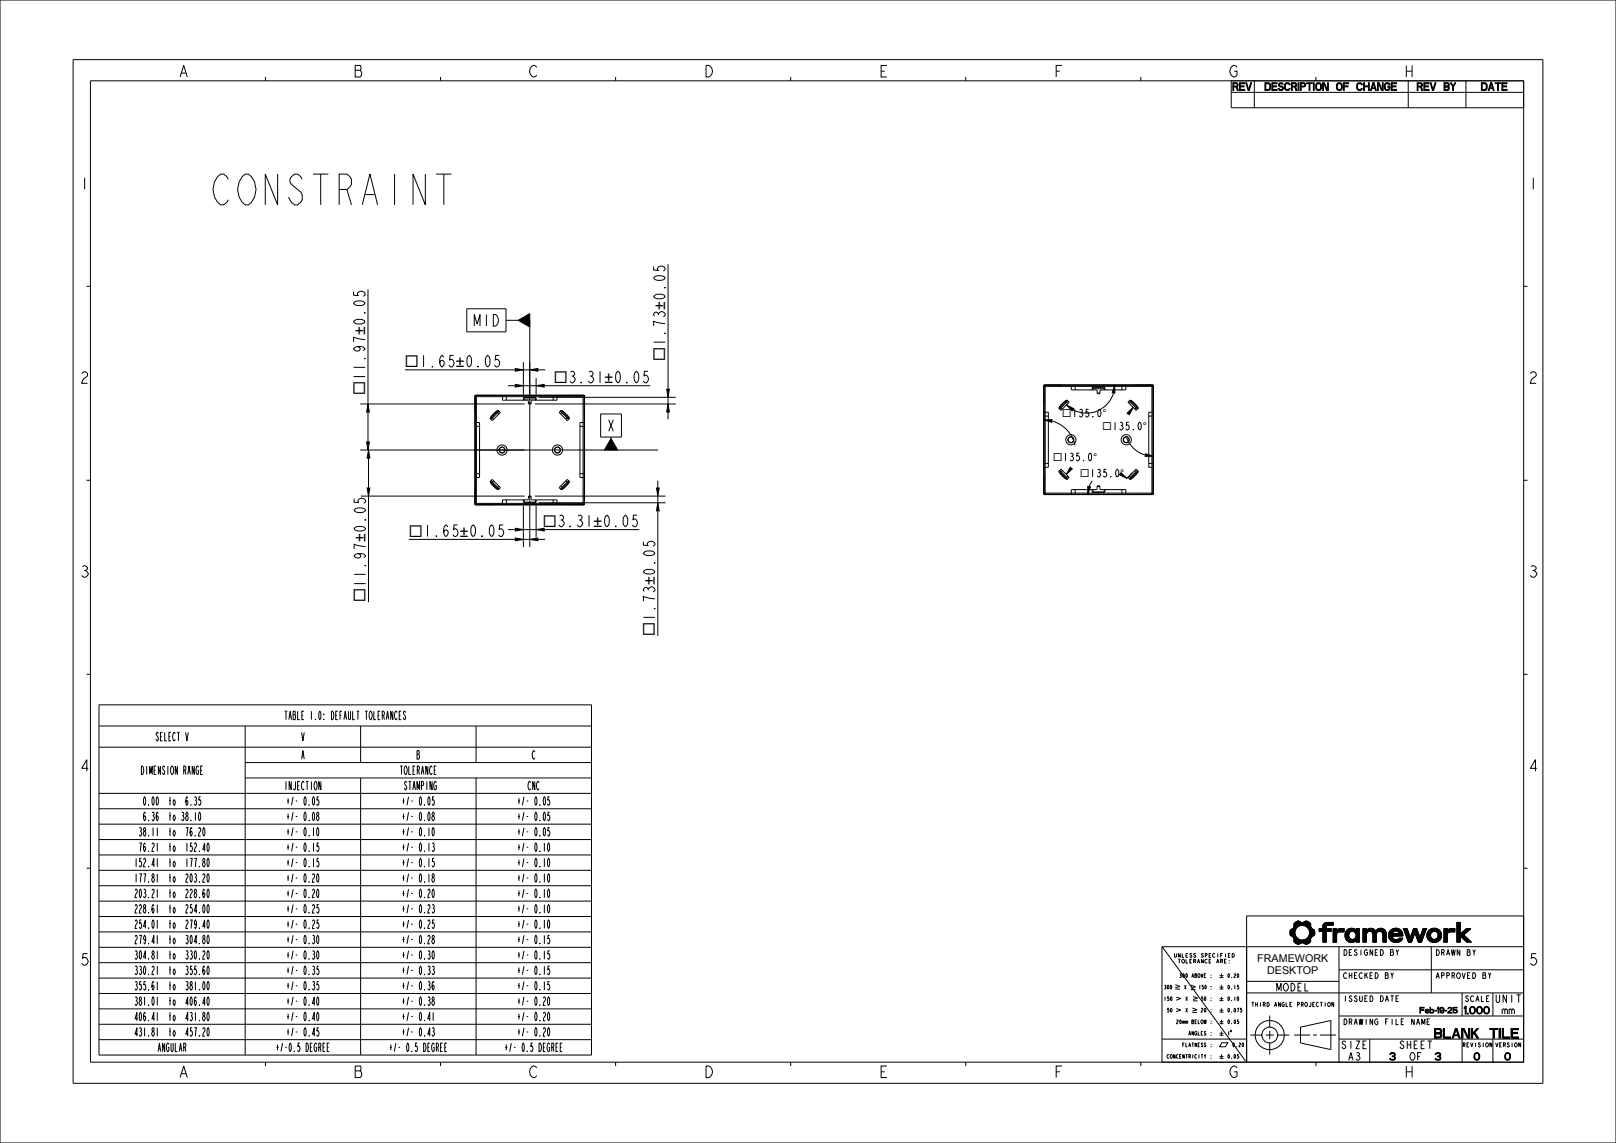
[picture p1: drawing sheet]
<svg xmlns="http://www.w3.org/2000/svg" width="420mm" height="297mm" viewBox="0 0 420 297" stroke-linecap="round" stroke-linejoin="round" font-family="sans-serif">
<g fill="#000">
<path d="M133.9 95.8l2.1 .3-2.1 .4zM137.7 96.1l2.1-.3v.7zM95.3 114.8h.7l-.4 2.1zM95.6 105l.4 2.1h-.7zM95.8 116.9l.3 2.1h-.7zM133.9 99.9l2.1 .3-2.1 .4zM139.3 100.2l2.1-.3v.7zM173.6 105l.4 2.1h-.7zM173.3 101.1h.7l-.4 2.1zM271.3 109.1l2.1-.1-.1 .7zM277.2 105.2l1.9 1-.5 .6zM289.7 100l.1 2.1-.7-.1z"/>
<path d="M293 107.3l1.5-1.4-1 1.9zM297.7 117.9l2.1 .7h-2.2zM95.4 126.8h.7l-.3 2.1zM133.9 137.3l2.1 .3-2.1 .4zM139.3 137.6l2.1-.3v.7zM171 130.6l.3 2.1h-.7zM170.6 126.8h.7l-.3 2.1zM278.1 121.4l.6 .4-1.6 1.5zM282.7 126.4l.7 .1-.7 2zM133.9 139.8l2.1 .4-2.1 .3zM137.7 140.2l2.1-.4v.7zM337.2 239.4h.4z"/>
<path d="M336.6 239.7l1-.3 .5 .2zM336.5 239.8l1.7-.1zM336.4 239.9l4-.1 .2 .3-4.3 .6zM338.8 239.6l.6-.3 .3 .1zM338.5 239.7l1.2-.3 .7 .4zM344.1 240l.7-.3h1.7v.7h-2.6zM335.4 243l1.2-.1 .1 .3-.8 .2zM335.4 241.6l1.4-.2-.3 .8 .1 .7-1.2 .1-.1-.7zM335.9 243.4l.8-.2 .8 .8-1.2 .6v-.8zM336.3 240.7l1.9-.3-.8 .3-.6 .7-1.3 .2 .6-.4zM337.3 245.4l.3-.1zM336.8 245.1l1.4-.1-.9 .4z"/>
<path d="M336.6 245h1.9zM338.2 240.4l2.4-.3v.6l-1 .1-.7-.3zM336.3 244.6l1.2-.6 3.1 .6-.2 .3-3.8 .1zM338.6 245l1.8-.1-1.1 .4zM339.3 245.3l.9-.2zM338.8 244.3l.7-.3 1.1-.1v.7zM339.6 240.8h1zM339.5 244l1.2-.2zM339.7 240.9h1zM339.6 243.9l1.1-.2zM339.8 241h.9zM339.7 243.8l1-.1z"/>
<path d="M339.9 241.1h.9zM339.9 243.6l.9-.1-1 .2zM340 241.2h.8zM340 243.5l.9-.1-1 .2zM340.1 241.3l.7-.1 .7 .4-1.2 .1zM340.2 243.2l1.4-.2-.7 .4-.9 .1zM340.3 241.7h1.3l-1.3 .1zM340.3 243l1.3-.1-1.4 .3zM340.3 241.8l1.3-.1v.1l-1.2 .1zM340.3 242.9l1.3-.1-1.3 .2zM340.4 241.9h1.3l-1.3 .2zM340.4 242.8l1.3-.1-.1 .1-1.3 .1z"/>
<path d="M340.4 242.1l1.3-.2v.2l-1.3 .1zM340.4 242.6l1.3-.1v.2l-1.3 .1zM340.4 242.2l1.3-.1v.2l-1.3 .2zM340.4 242.5l1.3-.2v.2l-1.3 .1zM342.9 241.3h.9l.9-.5v.5l-1.8 .7zM343.8 240.8l1-.1-1 .6zM343.8 240.7l1-.1zM343.8 240.6l1.1-.1zM343.8 240.5l1.2-.1zM343.9 240.4h1.4zM342.9 242l1.8-.7h1.3v.7h-1.3v2.8h-.9v-2.8zM347.4 242.6v2.2h-.9z"/>
<path d="M346.5 241.3h.9v.6l.6-.6h1.3v.9h-1.2l-.6 .2-1 2.4zM349.9 241.9l1.6 .1-1.7 .1zM349.6 243.2l.9-.2v.2l-.9 .2zM349.6 242.9l.9-.1v.2l-.9 .2zM349.6 243.4l.9-.2v.2l-.9 .1zM349.6 242.7l1-.1-.1 .2-.9 .1zM349.6 243.5l.9-.1 .1 .1-.9 .1zM349.6 242.6l1-.1-1 .2zM349.7 243.6l.9-.1 .1 .2zM349.7 242.5l1-.1-1.1 .2zM349.7 243.8h1zM349.7 242.3h1.1l-1.1 .2z"/>
<path d="M349.8 242.2l1.2-.1-1.3 .2zM349.8 243.9l.9-.1 .2 .1zM349.8 244h1.2zM349.8 242.1l1.6-.1zM350.7 241.3h1zM351.1 244.9h.4zM349.9 244.1h1.8l.7-.6v.8zM350.9 244.8h.9zM350.5 241.4l1.4-.1zM350.2 241.6l.3-.2 1.4-.1 .3 .2zM350.5 244.7h1.6l-1.2 .1zM350.4 244.6h1.8z"/>
<path d="M350.1 241.7l2.2-.1zM350.2 244.5l2.1-.1-.1 .2h-1.8zM350.1 241.7h2.3zM350.1 244.4l2.3-.1zM350 241.8h2.4zM349.9 244.2l2.5 .1-2.3 .1zM352.4 241.3h.9v3.5h-.9v-2l-.4-.7 .4-.3zM349.9 241.9l2.5-.1-.4 .3zM354.2 241.3h.9v3.5h-.9zM355.9 242h2.7l-.5 .2-.3 .4-.1 2.2h-.9v-2.2l-.4-.5zM355.3 241.6l.8-.4a1.38 1.38 0 0 1 1.4 .7l-1.7 .1-.6 .5-.1-.6zM357.8 241.6a1.46 1.46 0 0 1 2.4 .7l-.9 .1-.5-.4h-1.3z"/>
<path d="M359.3 242.4l.9-.1 .1 2.5h-.9zM361 243.5l.8-.2 .1 .2-.9 .1zM361 242.5l.9-.2v.2l-.9 .1zM361 243.6l.9-.1v.1l-.9 .2zM361 242.3l1-.1-1 .3zM361 243.8l.9-.2 .1 .2zM361.1 242.2l1-.1-1.1 .2zM361.1 243.9h1zM361.2 242.1l1.1-.1-1.2 .2zM361.2 244h1.1zM361.2 242l1.5-.1-1.5 .2zM361.2 244.1h1.3z"/>
<path d="M361.4 241.8a1.89 1.89 0 0 1 3.1 .5l-.9 .1-.7-.5-1.7 .1zM361.3 244.2h1.5zM362.4 244.9l1.1-.1zM361.3 244.2l1.7-.1 .7-.3h.9l-.3 .5-2.8 .1zM361 242.6h3.6v.5l-3.7 .1zM361.5 244.4l2.8-.1-.8 .5-1.1 .1zM363.6 242.4l.9-.1 .1 .3zM360.9 243.2l3.7-.1-2.8 .1v.1l-.8 .2zM364.8 241.3h.9l.8 2.4-.4 1.1zM367.4 241.3h.8l.9 2.3 1.6-2.3-1.3 3.5h-.8l-.9-2.4-.9 2.4h-.7zM369.9 241.3h.8l-1.6 2.3zM370.9 243.2l.9-.2v.2l-.9 .1z"/>
<path d="M370.9 242.9l.9-.1v.2l-.9 .2zM370.9 243.3l.9-.1v.2l-.9 .1zM370.9 242.8l.9-.1v.1l-.9 .1zM370.9 243.5l.9-.1 .1 .1-.9 .1zM370.9 242.6l1-.1-1 .3zM371 243.6l.9-.1v.2l-.9 .1zM371 242.5l1-.1-1.1 .2zM371 243.8h1zM371 242.3l1.1-.1-.1 .2-1 .1zM371.1 243.9l.9-.1 .2 .1zM371.1 242.2l1.2-.1-1.3 .2zM371.1 244h1.3z"/>
<path d="M371.1 242.1l1.6-.1-1.6 .2zM371.4 241.8a1.94 1.94 0 0 1 3.2 .7l-.9 .1-.4-.4-.4-.2-1.8 .1zM371.2 244.1h3.1a1.97 1.97 0 0 1-3.1 0zM373.7 242.6l.9-.1 .1 .7-.2 .7-.2 .2h-1.4l.7-.5zM376.2 242.6v2.2h-.9zM375.3 241.3h.9v.6l.6-.6h1.3v.9h-1.3l-.5 .2-1 2.4zM378.6 239.7h.9v3l1.6-1.4h1.2l-1.9 1.6 2 1.9h-1.2l-1.7-1.6v1.6h-.9zM382.9 268.3h.4l1 1.5h-.4zM383.9 267.3h.4l-1.6 1.6v-.4z"/>
</g>
<g fill="none" stroke="#000" stroke-width=".26">
<path d="M0 0h420v297h-420zM19 15.5h382v266h-382zM23.5 21h372.5v255h-372.5zM69 20v1M114.5 20v1M160 20v1M205.5 20v1M251 20v1M296.5 20v1M320 21v7h76M320 24h76M326 21v7"/>
<path d="M342 20v1M366 21v7M381 21v7M22.5 74.4h1M95.6 75.2v29.8M173.6 68.6v32.5M396 74.4h1M105.3 96.1h28.6M133.9 99.9l2.1 .3-2.1 .4zM133.9 95.8l2.1 .3-2.1 .4zM136 94.1v8.4M136 96.1h1.7"/>
<path d="M137.7 96.1l2.1-.3v.7zM137.7 94.1v8.4M139.3 98.2v4.3M139.8 96.1h1.9M93.6 116.9h42.7M93.6 105h42.7M95.3 114.8h.7l-.4 2.1zM95.6 105l.4 2.1h-.7zM95.6 107.1v7.7M95.8 116.9l.3 2.1h-.7zM95.8 119v7.8M132 100.2h1.9"/>
<path d="M136 100.2h3.3M139 105h36.6M139.3 100.2l2.1-.3v.7zM140 103.2h35.6M141.4 100.2h27.6M173.3 101.1h.7l-.4 2.1zM173.6 105l.4 2.1h-.7zM173.6 103.2v1.8M173.6 107.1v1.9M271.3 109.1l2.1-.1-.1 .7zM273.3 109.4a8.3 8.3 0 0 1 6.1 6.3M277.2 105.2l1.9 1-.5 .6z"/>
<path d="M289.4 102.1a7.3 7.3 0 0 1-10.5 4.4M289.7 100l.1 2.1-.7-.1zM292.8 113.7a7.4 7.4 0 0 0 4.9 4.6M293 107.3l1.5-1.4-1 1.9zM293.2 107.5v.2M297.7 117.9l2.1 .7h-2.2zM22.5 124.8h1M93.8 128.9h42.5M95.4 126.8h.7l-.3 2.1zM95.8 128.9v27.6M132 137.6h1.9M133.9 139.8l2.1 .4-2.1 .3z"/>
<path d="M133.9 137.3l2.1 .3-2.1 .4zM136 137.6h3.3M136 131.3v10.9M137.7 131.3v10.9M139 128.9h34M139.3 137.6l2.1-.3v.7zM139.3 131.3v8.3M140 130.6h33M141.4 137.6h24.7M170.6 126.8h.7l-.3 2.1zM171 130.6l.3 2.1h-.7zM171 124.9v1.9"/>
<path d="M171 128.9v1.7M171 132.7v32.5M278.1 121.4l.6 .4-1.6 1.5zM282.7 126.4l.7 .1-.7 2zM283.9 124.9l-.8 1.6M294.3 122.9l-1.5 1.5M396 124.8h1M106.3 140.2h27.6M136 140.2h1.7M137.7 140.2l2.1-.4v.7zM139.8 140.2h1.9M22.5 175.2h1"/>
<path d="M396 175.2h1M25.7 183.1h128v91h-128zM25.7 194.1h128M25.7 188.6h128M63.7 198.1h90M63.7 188.6v85.5M93.7 188.6v9.5M123.7 188.6v9.5M25.7 218.1h128M25.7 214.1h128M25.7 210.1h128M25.7 206.1h128"/>
<path d="M63.7 202.1h90M93.7 202.1v72M123.7 202.1v72M22.5 225.6h1M25.7 238.1h128M25.7 234.1h128M25.7 230.1h128M25.7 226.1h128M25.7 222.1h128M336.4 239.9l1.2-.5a1.25 1.25 0 0 0 1.7 0l.8 .2 .5 .5a1.25 1.25 0 0 0 .9 1.5l.2 .7-.2 .8a1.25 1.25 0 0 0-.9 1.5l-.5 .5-.8 .2a1.25 1.25 0 0 0-1.7 0l-.3 .1a1.35 1.35 0 0 1-1-1.6l-1-.9v-.9l.1-.4a1.25 1.25 0 0 0 .9-1.5zM336.4 239.9l4-.1 .2 .3-4.3 .6zM336.5 239.8l1.7-.1z"/>
<path d="M336.6 239.7l1-.3 .5 .2zM337.2 239.4h.4zM338.5 239.7l1.2-.3 .7 .4zM338.8 239.6l.6-.3 .3 .1zM344.1 240l.6-.3h1.8v.7h-1.4l-.3 .3-.1 .6h1.3v.7h-1.3v2.8h-.9v-2.8h-.9v-.7h.9l.1-.8zM344.1 240l.7-.3h1.7v.7h-2.6zM378.6 239.7h.9v3l1.6-1.4h1.2l-1.9 1.6 2 1.9h-1.2l-1.7-1.6v1.6h-.9zM396 225.6h1M396 238h-72v38M25.7 242.1h128M25.7 258.1h128M25.7 254.1h128"/>
<path d="M25.7 250.1h128M25.7 246.1h128M302 245.9l21.7 29.8M305.5 257h1.2M305.5 255.9l1.2 .4-1.2 .3M305.7 259.1l1.2 .3-1.2 .5M309.5 257.1h1.2M309.5 256l1.2 .4-1.2 .3M310 258.9l1.3 .5-1.3 .3M317 257h1M317 253.5h1M317 254h1"/>
<path d="M317 256.5h1M317 259.5h1M317.5 253v1M317.5 256v1M317.5 259v1M324 255h24M324 258h72M335.4 243l1.2-.1 .1 .3-.8 .2zM335.4 241.6l1.4-.2-.3 .8 .1 .7-1.2 .1-.1-.7zM335.9 243.4l.8-.2 .8 .8-1.2 .6v-.8zM336.3 240.7l1.9-.3-.8 .3-.6 .7-1.3 .2 .6-.4zM336.3 244.6l1.2-.6 3.1 .6-.2 .3-3.8 .1z"/>
<path d="M336.6 245h1.9zM336.8 245.1l1.4-.1-.9 .4zM337.3 245.4l.3-.1zM338.2 240.4l2.4-.3v.6l-1 .1-.7-.3zM338.6 245l1.8-.1-1.1 .4zM338.8 244.3l.7-.3 1.1-.1v.7zM339.3 245.3l.9-.2zM339.5 244l1.2-.2zM339.6 240.8h1zM339.6 243.9l1.1-.2zM339.7 240.9h1zM339.7 243.8l1-.1z"/>
<path d="M339.8 241h.9zM339.9 241.1h.9zM339.9 243.6l.9-.1-1 .2zM340 241.2h.8zM340 243.5l.9-.1-1 .2zM340.1 241.3l.7-.1 .7 .4-1.2 .1zM340.2 243.2l1.4-.2-.7 .4-.9 .1zM340.3 241.7h1.3l-1.3 .1zM340.3 243l1.3-.1-1.4 .3zM340.3 241.8l1.3-.1v.1l-1.2 .1zM340.3 242.9l1.3-.1-1.3 .2zM340.4 241.9h1.3l-1.3 .2z"/>
<path d="M340.4 242.8l1.3-.1-.1 .1-1.3 .1zM340.4 242.1l1.3-.2v.2l-1.3 .1zM340.4 242.6l1.3-.1v.2l-1.3 .1zM340.4 242.2l1.3-.1v.2l-1.3 .2zM340.4 242.5l1.3-.2v.2l-1.3 .1zM342.9 241.3h.9l.9-.5v.5l-1.8 .7zM342.9 242l1.8-.7h1.3v.7h-1.3v2.8h-.9v-2.8zM343.8 240.8l1-.1-1 .6zM343.8 240.7l1-.1zM343.8 240.6l1.1-.1zM343.8 240.5l1.2-.1zM343.9 240.4h1.4z"/>
<path d="M346.5 241.3h.9v.6l.6-.6h1.3v.9h-1.2l-.6 .2-1 2.4zM346.5 241.3h.9v.6l.6-.6h1.3v.9h-1.3l-.5 .3-.1 2.3h-.9zM347.4 242.6v2.2h-.9zM348 252h48M348 246v30M349.6 242.9l.9-.1v.2l-.9 .2zM349.6 243.2l.9-.2v.2l-.9 .2zM349.6 243.4l.9-.2v.2l-.9 .1zM349.6 242.7l1-.1-.1 .2-.9 .1zM349.6 243.5l.9-.1 .1 .1-.9 .1zM349.6 242.6l1-.1-1 .2zM349.7 243.6l.9-.1 .1 .2z"/>
<path d="M349.7 242.5l1-.1-1.1 .2zM349.7 243.8h1zM349.7 242.3h1.1l-1.1 .2zM349.8 243.9l.9-.1 .2 .1zM349.8 242.2l1.2-.1-1.3 .2zM349.8 244h1.2zM349.8 242.1l1.6-.1zM349.9 244.1h1.8l.7-.6v.8zM349.9 244.2l2.5 .1-2.3 .1zM349.9 241.9l2.5-.1-.4 .3zM349.9 241.9l1.6 .1-1.7 .1zM350 241.8h2.4z"/>
<path d="M350.1 244.4l2.3-.1zM350.1 241.7l2.2-.1zM350.1 241.7h2.3zM350.1 241.7l.6-.4 .6-.1 .7 .2 .4 .4v-.5h.9v3.5h-.9v-.5l-.4 .4-.6 .2-.7-.1-.6-.4-.4-.6-.1-.8 .1-.7zM350.2 244.5l2.1-.1-.1 .2h-1.8zM350.2 241.6l.3-.2 1.4-.1 .3 .2zM350.4 244.6h1.8zM350.5 244.7h1.6l-1.2 .1zM350.5 241.4l1.4-.1zM350.7 241.3h1zM350.9 244.8h.9zM351.1 244.9h.4z"/>
<path d="M352.4 241.3h.9v3.5h-.9v-2l-.4-.7 .4-.3zM354.2 241.3h.9v3.5h-.9zM354.2 241.3h.9v.6l.7-.6 .8-.1 .6 .3 .3 .5 .9-.7 1.2 .1 .7 1v2.4h-.9v-2.2l-.3-.4-.5-.2-.5 .2-.3 .4-.1 2.2h-.9v-2.2l-.3-.4-.5-.2-.5 .2-.3 .4-.1 2.2h-.9zM355.3 241.6l.8-.4a1.38 1.38 0 0 1 1.4 .7l-1.7 .1-.6 .5-.1-.6zM355.9 242h2.7l-.5 .2-.3 .4-.1 2.2h-.9v-2.2l-.4-.5zM357.8 241.6a1.46 1.46 0 0 1 2.4 .7l-.9 .1-.5-.4h-1.3zM359.3 242.4l.9-.1 .1 2.5h-.9zM360.9 243.2l3.7-.1-2.8 .1v.1l-.8 .2zM361 242.6h3.6v.5l-3.7 .1zM361 243.5l.8-.2 .1 .2-.9 .1zM361 242.5l.9-.2v.2l-.9 .1zM361 243.6l.9-.1v.1l-.9 .2z"/>
<path d="M361 242.3l1-.1-1 .3zM361 243.8l.9-.2 .1 .2zM361.1 242.2l1-.1-1.1 .2zM361.1 243.9h1zM361.2 242.1l1.1-.1-1.2 .2zM361.2 244h1.1zM361.2 242l1.5-.1-1.5 .2zM361.2 244.1h1.3zM361.3 244.2l1.7-.1 .7-.3h.9l-.3 .5-2.8 .1zM361.3 244.2h1.5zM361.4 241.8a1.89 1.89 0 0 1 3.1 .5l-.9 .1-.7-.5-1.7 .1zM361.4 241.7l.6-.4 .7-.1 .7 .1 .6 .4 .5 .6 .1 .9h-2.8l.3 .6 .5 .3h.6l.5-.3h.9l-.3 .5-.6 .4-.8 .2-.8-.1-.6-.4-.4-.6-.2-.7 .1-.8z"/>
<path d="M361.5 244.4l2.8-.1-.8 .5-1.1 .1zM362.1 242.1l.9-.2 .7 .7h-1.9zM362.4 244.9l1.1-.1zM363.6 242.4l.9-.1 .1 .3zM364.8 241.3h.9l.8 2.4-.4 1.1zM364.8 241.3h.9l.8 2.4 .9-2.4h.8l.9 2.3 .8-2.3h.8l-1.3 3.5h-.8l-.9-2.4-.9 2.4h-.7zM367.4 241.3h.8l.9 2.3 1.6-2.3-1.3 3.5h-.8l-.9-2.4-.9 2.4h-.7zM369.9 241.3h.8l-1.6 2.3zM370.9 242.9l.9-.1v.2l-.9 .2zM370.9 243.2l.9-.2v.2l-.9 .1zM370.9 242.8l.9-.1v.1l-.9 .1zM370.9 243.3l.9-.1v.2l-.9 .1z"/>
<path d="M370.9 242.6l1-.1-1 .3zM370.9 243.5l.9-.1 .1 .1-.9 .1zM371 242.5l1-.1-1.1 .2zM371 243.6l.9-.1v.2l-.9 .1zM371 242.3l1.1-.1-.1 .2-1 .1zM371 243.8h1zM371.1 242.2l1.2-.1-1.3 .2zM371.1 243.9l.9-.1 .2 .1zM371.1 242.1l1.6-.1-1.6 .2zM371.1 244h1.3zM371.2 244.1h3.1a1.97 1.97 0 0 1-3.1 0zM371.4 241.8a1.94 1.94 0 0 1 3.2 .7l-.9 .1-.4-.4-.4-.2-1.8 .1z"/>
<path d="M372 246v12M373.7 242.6l.9-.1 .1 .7-.2 .7-.2 .2h-1.4l.7-.5zM375.3 241.3h.9v.6l.6-.6h1.3v.9h-1.3l-.5 .2-1 2.4zM375.3 241.3h.9v.6l.6-.6h1.3v.9h-1.3l-.5 .3-.1 2.3h-.9zM376.2 242.6v2.2h-.9zM380 258v6M388 258v6M396 246h-94v30M25.7 270.1h128M25.7 266.1h128M25.7 262.1h128M69 276v1"/>
<path d="M114.5 276v1M160 276v1M205.5 276v1M251 276v1M296.5 276v1M302 270h22M305.7 262.1l1.2 .3-1.2 .5M309.9 263.1h1.2M309.9 261.9l1.2 .5M310 260.1h1.2M311.1 262.4l-1.2 .3M317 260h1"/>
<path d="M317 262.5h1M317 263h1M317 265.5h1M317 266h1M317 268.5h1M317 269h1M317 274.5h1M317 275h1M317.5 262v1M317.5 265v1M317.5 268v1M317.5 274v1"/>
<path d="M317.5 271h1.6l-.6 1h-1.5zM319.8 267.8h.3l-.1 .3-.3-.1zM324.9 269h3.2M328.9 269h2.2M330 263.9v3.2M330 267.9v2.1M330 270.8v3.2M331.9 269h3.2M336.3 269h4.2M338 266.9l7.9-1.7v7.5l-7.9-1.7zM341.3 269h1M342 276v1"/>
<path d="M343.1 269h4.1M348 264h48M348 270h48M356 270v6M380 270v6M382.9 268.3h.4l1 1.5h-.4zM383.9 267.3h.4l-1.6 1.6v-.4zM388 270v6"/>
<circle cx="338.5" cy="242.3" r="1.93"/>
<circle cx="351.5" cy="243.1" r="1.03"/>
<circle cx="372.8" cy="243.1" r="1.88"/>
<circle cx="372.8" cy="243.1" r="1.04"/>
<circle cx="330" cy="269" r="3.8"/>
<circle cx="330" cy="269" r="2.06"/>
</g>
<!-- layer: 01___PRT_ALL_DTM_PLN -->
<path d="M134.7 83.2l3-1.7v3.5zM158.8 113.9l1.7 3h-3.4z" fill="#000"/>
<path d="M121.3 80.2h10.2v6h-10.2zM131.5 83.2h3.2M134.7 83.2l3-1.7v3.5zM137.7 83.2v48.2M123.2 116.9h47.8M156.1 107.6h5.4v6h-5.4zM158.8 113.9l1.7 3h-3.4zM158.8 113.6v.3" fill="none" stroke="#000" stroke-width=".26"/>
<!-- layer: FEATURE -->
<g fill="none" stroke="#000" stroke-width=".26">
<path d="M123.5 102.7h28.4v28.4h-28.4zM123.5 107.4h.1M123.5 103h.1M123.5 109.8v1M123.5 103l.3 .3M123.5 110.8v12.2M123.7 102.7l-.2 .2M123.7 102.7h28M123.7 102.7l-.2 .2v6.9M123.7 102.8l-.2 .2M123.7 102.8h.1M123.7 102.8l.3 .3"/>
<path d="M123.7 102.8h6.9M123.8 103.3v6.5M123.8 109.8h.8v14.3h-.8M123.8 109.8v1M123.8 109.8h-.3M123.8 110.8v12.3M123.8 110.8h.8M123.8 110.8h-.3M124 103.1l-.2 .2M124 103.1h6.6M127.4 108.6l.1 .3M127.5 108.6h-.1"/>
<path d="M127.5 108.9h.1M127.6 108.5l-.1 .4M127.6 108.5l-.1 .1M127.8 108.5h-.2M127.8 108.5l.5 .4M128.1 107.7l-.6 .9M128.1 107.7v.1M128.1 107.8l-.5 .7M128.2 102.7v.1M128.5 107.4l-.4 .3M128.5 107.4h.1M128.5 107.4l-.4 .4"/>
<path d="M129.2 107l-1.4 1.5M129.2 107l.5 .5M129.3 106.8l-.8 .6M129.3 106.8l-.1 .2M129.3 106.7l-.8 .7M129.3 106.7v.1M129.3 106.7l.3 .1M129.4 106.8h-.1M129.4 106.7h-.1M129.4 106.7l.2 .1M129.4 106.8h.1M129.4 106.8h.2"/>
<path d="M129.6 106.8l.4 .4-2.1 2.1-.4-.4M129.6 106.8l-2.1 2.1M129.6 106.8h.1M130.6 103.1v.9h6.4l.3 .1v.9h.7l.1-.9 .2-.1h6.5v-.9M130.6 103.1h1M130.6 102.8v.3M130.6 102.8h1M131.6 103.1v.9M131.6 103.1h12.2M131.6 102.8v.3M131.6 102.8h12.1M136 103.5v.5"/>
<path d="M136 103.5l.2 .2M136.2 103.7v.3M136.2 103.7h3M136.3 103.2l-.3 .3M136.3 103.2l.1 .1M136.3 103.2h2.7M136.4 103.3l-.2 .4M136.4 103.3h2.6M137.3 104.8h.7M139 103.3l.2 .4M139 103.2l.3 .3M139 103.2v.1"/>
<path d="M139.2 103.7v.3M139.3 103.5l-.1 .2M139.3 103.5v.5M143.7 102.8l.1 .3M143.8 103.1v.9M144.7 102.8l.1 .3M144.7 102.8h-1M144.7 102.8h6.9M144.8 103.1h-1M144.8 103.1h6.5M145.7 106.8h.1M145.7 106.8l2.1 2.1"/>
<path d="M145.7 106.8l-.4 .4 2.1 2.1 .5-.4M146 106.8h-.3M146 106.7h.1M146 106.7l-.3 .1M146 106.8h.1M146 106.7l.9 .7M146 106.7l.1 .1M146.1 106.8l.1 .2M146.1 106.8l.8 .6M146.2 107l-.5 .5M146.2 107l1.4 1.5M146.9 107.4l.3 .4"/>
<path d="M146.9 107.4h.1M146.9 107.4l.4 .3M147.2 102.7v.1M147.2 107.8l.6 .7M147.3 107.7l.6 .9M147.3 107.7l-.1 .1M147.6 108.5h.2M147.6 108.5l-.5 .4M147.8 108.5v.4M147.8 108.5l.1 .1M147.8 108.9h.1M147.9 108.6l-.1 .3"/>
<path d="M150.7 110.8h.8M151.3 103.1l.3 .2M151.5 110.8h.4M151.5 110.8v12.3M151.6 109.8l-.1 1M151.6 109.8h-.9v14.3h.9M151.6 109.8h.3M151.6 103.3v6.5M151.6 102.8h.1M151.6 102.8l-.3 .3M151.7 102.8l.2 .2M151.7 102.8h.1"/>
<path d="M151.7 102.7l.1 .1M151.7 102.7l.2 .2M151.8 102.8l.1 7M151.8 102.8l.1 .2M151.9 110.8v12.2M151.9 103h.1M151.9 103l-.3 .3M151.9 109.8v1M151.9 107.4h.1M271.3 100.3v28M271.3 100.1h28.4v28.4h-28.4zM271.3 104.8h.1"/>
<path d="M271.3 100.3h.1M271.3 100.3l.3 .3M271.4 100.1l-.1 .2M271.5 100.1h-.1M271.5 100.1h28M271.5 100.1l-.2 .2M271.5 100.1h.1M271.6 100.1l.3 .3M271.6 100.6v6.5M271.6 107.1h.9v14.3h-.9M271.6 107.1l-.3 .1v1l.4-.1M271.6 107.1l.1 1"/>
<path d="M271.7 108.1v12.3M271.7 108.1h.8M271.9 100.4l-.3 .2M271.9 100.4h6.5M275.3 105.9l.1 .3M275.3 105.9h.1M275.3 106l.1 .2M275.3 105.9v.1M275.9 105l-.6 .9M275.9 105l.1 .1M276 105.1l-.7 .8M276 100.1h.1"/>
<path d="M276.3 104.7l-.4 .3M276.3 104.7h.1M276.3 104.7l-.3 .4M277 104.4l-1.4 1.4M277 104.4l.5 .5M277.1 104.2l-.8 .5M277.1 104.2l-.1 .2M277.2 104l-.9 .7M277.2 104l-.1 .2M277.2 104l.3 .1M277.2 104.1l-.1 .1M277.2 104h.1"/>
<path d="M277.2 104.1h.1M277.2 104.1h.3M277.5 104.1l.4 .4-2.1 2.1-.5-.4M277.5 104.1h.1M277.5 104.1l-1.7 1.9M278.4 100.4v.9h6.5l.2 .2 .1 .8h.7v-.8l.3-.2h6.4v-.9M278.4 100.4h1M279.4 100.4v.9M279.4 100.4h12.2M279.5 100.1h-1l-.1 .3M279.5 100.1l-.1 .3M279.5 100.1h12"/>
<path d="M283.9 100.9v.4M283.9 100.9l.1 .1M284 101v.3M284 101h3M284.2 100.6l-.3 .3M284.2 100.6h.1M284.2 100.6h2.7M284.2 100.6l-.2 .4M284.2 100.6h2.6M285.2 102.1h.7M286.8 100.6l.2 .4M286.9 100.6l.3 .3"/>
<path d="M286.9 100.6h-.1M287 101v.3M287.2 100.9l-.2 .1M287.2 100.9v.4M291.5 100.1l.1 .3M291.5 100.1h1l.1 .3M291.6 100.4v.9M292.6 100.4h-1M292.6 100.4h6.6M293.6 104.1h.1M293.6 104.1l2.1 2.1M293.6 104.1l-.4 .4 2.1 2.1 .4-.4"/>
<path d="M293.8 104.1h-.2M293.8 104h.1M293.8 104l-.2 .1M293.8 104.1h.1M293.8 104.1l.1 .1M293.8 104l.1 .1M293.9 104l.8 .7M293.9 104.1v.1M293.9 104.2l.1 .2M293.9 104.2l.8 .5M294 104.4l-.5 .5M294 104.4l1.4 1.4"/>
<path d="M294.7 104.7l.3 .4M294.7 104.7h.1M294.7 104.7l.4 .3M295 100.1h.1M295 105.1l.6 .7M295.1 105l.7 .9M295.1 105l-.1 .1M295.4 105.8h.2M295.4 105.8l-.5 .5M295.6 105.8l.1 .1M295.7 106.2h.1M295.7 105.9v.3"/>
<path d="M295.7 105.9h.1M295.8 105.9l-.1 .3M298.6 108.1h.8M299.2 100.4l.2 .2M299.4 108.1l.3 .1M299.4 108.1v12.3M299.4 107.1v1M299.4 107.1h-.8v14.3h.8M299.4 107.1l.3 .1M299.4 100.6v6.5M299.5 100.1h.1M299.5 100.1l-.3 .3"/>
<path d="M299.5 100.1l.2 .2M299.5 100.1h.2M299.6 100.1l.1 .2M299.7 100.1v.2M299.7 108.2v12.2M299.7 100.3h.1M299.7 100.3l-.3 .3M299.7 100.3v6.9M299.7 107.2v1M299.7 104.8h.1M299.7 100.3v28M123.5 130.9l.2 .2"/>
<path d="M123.5 126.4h.1M123.5 130.9h.1M123.5 124v6.9M123.5 124l.3 .1M123.5 123v1M123.5 123l.3 .1M123.7 131.1h28M123.7 131.1h.1M123.8 130.6l.2 .2M123.8 124.1v6.5M123.8 130.6l-.3 .3M123.8 123.1h.8"/>
<path d="M123.8 123.1v1M124 130.8h6.6M124 130.8l-.3 .3M127.4 125.3h.1M127.4 125.3l.7 .9M127.4 125.3l.2 .1M127.5 125l.4-.4 2.1 2.1-.4 .4M127.5 125l.1 .4M127.5 125l-.1 .3M127.5 125l2.1 2.1M127.6 125.4l.5 .7M127.6 125.4h.2"/>
<path d="M127.8 125.4l1.4 1.4M128.1 126.2l.4 .3M128.1 126.1l.4 .4M128.1 126.1v.1M128.2 131.1h.1M128.3 124.9l-.5 .5M128.5 126.5l.8 .7M128.5 126.5l.8 .5M128.5 126.5h.1M129.2 126.8l.1 .2M129.3 127l.1 .1M129.3 127v.2"/>
<path d="M129.3 127.2h.1M129.4 127.1h.1M129.6 127.1h-.2M129.6 127.1l-.3 .1M129.6 127.1h.1M129.6 127.1l-.2 .1M129.7 126.3l-.5 .5M130.6 130.8v-.9h6.4l.3-.2v-.8h.7l.1 .8 .2 .2h6.5v.9M131.6 130.8v.3h-1v-.3M131.6 130.8h-1M131.6 130.8h12.2M131.6 129.9v.9"/>
<path d="M136 129.9v.4M136 130.3l.3 .3M136.2 129.9v.3M136.2 130.2l-.2 .1M136.2 130.2l.3 .3M136.3 130.6h2.7M136.5 130.5h2.4M136.5 130.5l-.2 .1M137.3 129.1h.7M138.9 130.5l.1 .1M139.2 130.2l-.3 .3M139.2 130.2l.1 .1"/>
<path d="M139.2 129.9v.3M139.3 130.3l-.3 .3M139.3 129.9v.4M143.8 130.8l-.1 .3h1l.1-.3M143.8 130.8h1M143.8 129.9v.9M144.8 130.8h6.5M145.7 126.3l.5 .5M145.7 127.1l.3 .1M145.7 127.1h.1M145.7 127.1h.3M146 127.1h.1"/>
<path d="M146 127.2h.1M146.1 127l-.1 .1M146.1 127l-.1 .2M146.2 126.8l-.1 .2M146.9 126.5l-.8 .5M146.9 126.5h.1M146.9 126.5l-.9 .7M147.1 124.9l.5 .5M147.2 131.1h.1M147.2 126.1l.1 .1M147.2 126.1l-.3 .4M147.3 126.2l-.4 .3"/>
<path d="M147.6 125.4l-1.4 1.4M147.8 125.4h-.2M147.8 125.4l-.6 .7M147.8 125l.1 .3M147.8 125l-2.1 2.1M147.9 125.3l-.1 .1M147.9 125l-.5-.4-2.1 2.1 .4 .4M147.9 125.3l-.6 .9M147.9 125.3h.1M150.7 123.1h.8M151.3 130.8l.3 .3M151.5 123.1l.1 1"/>
<path d="M151.6 130.6l-.3 .2M151.6 130.6l.3 .3M151.6 124.1v6.5M151.7 131.1h.1M151.9 123l-.4 .1M151.9 123v1M151.9 130.9h.1M151.9 124l-.3 .1M151.9 124v6.9M151.9 130.9l-.2 .2M151.9 126.4h.1M271.3 128.3l.2 .2"/>
<path d="M271.3 123.8h.1M271.3 128.2l.2 .2M271.3 128.2h.1M271.5 128.5h28M271.6 128.4h.1M271.6 127.9l.3 .2M271.6 121.4v6.5M271.6 127.9l-.3 .3M271.7 120.4h.8M271.7 120.4h-.4v1h.3M271.7 120.4l-.1 1M271.9 128.1h6.5"/>
<path d="M271.9 128.1l-.3 .3M275.3 122.6h.1M275.3 122.6l.6 .9M275.3 122.6l.1 .1M275.3 122.3l.5-.4 2.1 2.1-.4 .4M275.4 122.3v.4M275.4 122.3l-.1 .3M275.4 122.3l2.1 2.1M275.4 122.7l.6 .7M275.4 122.7h.2M275.6 122.7l1.4 1.5M275.9 123.5l.4 .3"/>
<path d="M276 123.4l.3 .4M276 123.4l-.1 .1M276 128.4v.1M276.1 122.3l-.5 .4M276.3 123.8l.8 .7M276.3 123.8l.8 .6M276.3 123.8h.1M277 124.2l.1 .2M277.1 124.4h.1M277.1 124.4v.1M277.1 124.5h.1M277.2 124.5h.1"/>
<path d="M277.2 124.4h.1M277.5 124.4h-.3M277.5 124.4l-.3 .1M277.5 124.4h.1M277.5 123.7l-.5 .5M278.4 128.1v-.9h6.5l.2-.1 .1-.9h.7v.9l.3 .1h6.4v.9M279.4 128.1l.1 .3h-1l-.1-.3M279.4 128.1h-1M279.4 128.1h12.2M279.4 127.2v.9M283.9 127.7l.3 .3M283.9 127.2v.5"/>
<path d="M284 127.5l.3 .3M284 127.2v.3M284 127.5l-.1 .2M284.2 128h2.7M284.3 127.8h2.4M284.3 127.8l-.1 .2M285.2 126.4h.7M286.7 127.8l.2 .2M287 127.5l-.3 .3M287 127.5l.2 .2M287 127.2v.3M287.2 127.7l-.3 .3"/>
<path d="M287.2 127.2v.5M291.6 128.1l-.1 .3h1l.1-.3M291.6 128.1h1M291.6 127.2v.9M292.6 128.1h6.6M293.5 123.7l.5 .5M293.6 124.4l.2 .1M293.6 124.4h.1M293.6 124.4h.2M293.8 124.4h.1M293.8 124.5h.1M293.9 124.4h-.1"/>
<path d="M293.9 124.4l-.1 .1M294 124.2l-.1 .2M294.7 123.8l-.8 .6M294.7 123.8h.1M294.7 123.8l-.9 .7M294.9 122.3l.5 .4M295 128.4v.1M295 123.4l.1 .1M295 123.4l-.3 .4M295.1 123.5l-.4 .3M295.4 122.7l-1.4 1.5M295.6 122.7h-.2"/>
<path d="M295.6 122.7l-.6 .7M295.7 122.3l.1 .3M295.7 122.3l-2.1 2.1M295.7 122.3v.3M295.7 122.6l-.1 .1M295.7 122.6h.1M295.7 122.3l-.4-.4-2.1 2.1 .4 .4M295.7 122.6l-.6 .9M295.8 122.6h-.1M295.8 122.6l-.2 .1M298.6 120.4h.8M299.2 128.1l.3 .3"/>
<path d="M299.4 120.4v1M299.4 127.9l-.2 .2M299.4 127.9l.3 .3M299.4 121.4v6.5M299.5 128.4h.1M299.6 128.4h-.1M299.7 128.4l-.2 .1M299.7 120.4h-.3M299.7 120.4v1M299.7 128.2l-.2 .2M299.7 128.2h.1M299.7 121.4h-.3"/>
<path d="M299.7 121.4v6.8M299.7 128.2l-.1 .2M299.7 123.8h.1M299.7 128.3l-.2 .2M299.7 128.3v.1"/>
<circle cx="130.5" cy="116.9" r="1.33"/>
<circle cx="130.5" cy="116.9" r=".78"/>
<circle cx="130.5" cy="116.9" r=".73"/>
<circle cx="144.9" cy="116.9" r="1.33"/>
<circle cx="144.9" cy="116.9" r=".78"/>
<circle cx="144.9" cy="116.9" r=".73"/>
<circle cx="278.3" cy="114.3" r="1.33"/>
<circle cx="278.3" cy="114.3" r=".78"/>
<circle cx="278.3" cy="114.3" r=".73"/>
<circle cx="292.7" cy="114.3" r="1.33"/>
<circle cx="292.7" cy="114.3" r=".78"/>
<circle cx="292.7" cy="114.3" r=".73"/>
</g>
<text font-size="10.4" x="54.5" y="53.2">CONSTRAINT</text>
<g font-size="4.1">
<text x="172.9" y="80.5" transform="rotate(-90 172.9 80.5)">±</text>
<text x="94.9" y="87.1" transform="rotate(-90 94.9 87.1)">±</text>
<text x="105.3" y="95.4">□1.65±0.05</text>
<text x="105.3" y="95.4">□</text>
<text x="118.5" y="95.4">±</text>
<text x="172.9" y="93.7" transform="rotate(-90 172.9 93.7)">□1.73±0.05</text>
<text x="172.9" y="93.7" transform="rotate(-90 172.9 93.7)">□</text>
<text x="143.9" y="99.5">□3.31±0.05</text>
<text x="143.9" y="99.5">□</text>
<text x="157.1" y="99.5">±</text>
<text x="94.9" y="102.7" transform="rotate(-90 94.9 102.7)">□11.97±0.05</text>
<text x="94.9" y="102.7" transform="rotate(-90 94.9 102.7)">□</text>
<text x="141.1" y="136.9">□3.31±0.05</text>
<text x="141.1" y="136.9">□</text>
<text x="154.3" y="136.9">±</text>
<text x="95" y="140.8" transform="rotate(-90 95 140.8)">±</text>
<text x="106.3" y="139.4">□1.65±0.05</text>
<text x="106.3" y="139.4">□</text>
<text x="119.5" y="139.4">±</text>
<text x="170.2" y="152" transform="rotate(-90 170.2 152)">±</text>
<text x="95" y="156.5" transform="rotate(-90 95 156.5)">□11.97±0.05</text>
<text x="95" y="156.5" transform="rotate(-90 95 156.5)">□</text>
<text x="170.2" y="165.2" transform="rotate(-90 170.2 165.2)">□1.73±0.05</text>
<text x="170.2" y="165.2" transform="rotate(-90 170.2 165.2)">□</text>
</g>
<g font-size="3.9">
<text x="46.2" y="20">A</text>
<text x="91.7" y="20">B</text>
<text x="137.2" y="20">C</text>
<text x="182.7" y="20">D</text>
<text x="228.2" y="20">E</text>
<text x="273.7" y="20">F</text>
<text x="319.2" y="20">G</text>
<text x="364.7" y="20">H</text>
<text x="20.5" y="49.2">1</text>
<text x="397" y="49.2">1</text>
<text x="122.8" y="84.7">MID</text>
<text x="20.5" y="99.6">2</text>
<text x="397" y="99.6">2</text>
<text x="157.6" y="112.1">X</text>
<text x="20.5" y="150">3</text>
<text x="397" y="150">3</text>
<text x="20.5" y="200.4">4</text>
<text x="397" y="200.4">4</text>
<text x="20.5" y="250.8">5</text>
<text x="397" y="250.8">5</text>
<text x="46.2" y="280">A</text>
<text x="91.7" y="280">B</text>
<text x="137.2" y="280">C</text>
<text x="182.7" y="280">D</text>
<text x="228.2" y="280">E</text>
<text x="273.7" y="280">F</text>
<text x="319.2" y="280">G</text>
<text x="364.7" y="280">H</text>
</g>
<g font-size="3.3">
<text x="370.6" y="269.8">BLANK</text>
<text x="385.3" y="269.8">TILE</text>
</g>
<g font-size="2.9">
<text x="74.2" y="187">TABLE 1.0: DEFAULT TOLERANCES</text>
<text x="40.4" y="192.5">SELECT V</text>
<text x="78.2" y="197.2">A</text>
<text x="78.2" y="192.5">V</text>
<text x="108.2" y="197.2">B</text>
<text x="138.2" y="197.2">C</text>
<text x="36.7" y="201.2">DIMENSION RANGE</text>
<text x="103.9" y="201.2">TOLERANCE</text>
<text x="37.2" y="209.2">0.00</text>
<text x="43.7" y="209.2">to</text>
<text x="47.9" y="209.2">6.35</text>
<text x="73.9" y="205.2">INJECTION</text>
<text x="74.4" y="209.2">+/- 0.05</text>
<text x="104.4" y="209.2">+/- 0.05</text>
<text x="105" y="205.2">STAMPING</text>
<text x="134.4" y="209.2">+/- 0.05</text>
<text x="137.1" y="205.2">CNC</text>
<text x="37.2" y="213.2">6.36</text>
<text x="43.7" y="213.2">to 38.10</text>
<text x="74.4" y="213.2">+/- 0.08</text>
<text x="104.4" y="213.2">+/- 0.08</text>
<text x="134.4" y="213.2">+/- 0.05</text>
<text x="36.1" y="217.2">38.11</text>
<text x="36.1" y="221.2">76.21</text>
<text x="43.7" y="221.2">to</text>
<text x="43.7" y="217.2">to</text>
<text x="47.9" y="221.2">152.40</text>
<text x="47.9" y="217.2">76.20</text>
<text x="74.4" y="221.2">+/- 0.15</text>
<text x="74.4" y="217.2">+/- 0.10</text>
<text x="104.4" y="221.2">+/- 0.13</text>
<text x="104.4" y="217.2">+/- 0.10</text>
<text x="134.4" y="221.2">+/- 0.10</text>
<text x="134.4" y="217.2">+/- 0.05</text>
<text x="35.1" y="225.2">152.41</text>
<text x="43.7" y="225.2">to</text>
<text x="47.9" y="225.2">177.80</text>
<text x="74.4" y="225.2">+/- 0.15</text>
<text x="104.4" y="225.2">+/- 0.15</text>
<text x="134.4" y="225.2">+/- 0.10</text>
<text x="35.1" y="233.2">203.21</text>
<text x="35.1" y="229.2">177.81</text>
<text x="43.7" y="233.2">to</text>
<text x="43.7" y="229.2">to</text>
<text x="47.9" y="233.2">228.60</text>
<text x="47.9" y="229.2">203.20</text>
<text x="74.4" y="233.2">+/- 0.20</text>
<text x="74.4" y="229.2">+/- 0.20</text>
<text x="104.4" y="233.2">+/- 0.20</text>
<text x="104.4" y="229.2">+/- 0.18</text>
<text x="134.4" y="233.2">+/- 0.10</text>
<text x="134.4" y="229.2">+/- 0.10</text>
<text x="35.1" y="237.2">228.61</text>
<text x="43.7" y="237.2">to</text>
<text x="47.9" y="237.2">254.00</text>
<text x="74.4" y="237.2">+/- 0.25</text>
<text x="104.4" y="237.2">+/- 0.23</text>
<text x="134.4" y="237.2">+/- 0.10</text>
<text x="35.1" y="245.2">279.41</text>
<text x="35.1" y="241.2">254.01</text>
<text x="43.7" y="245.2">to</text>
<text x="43.7" y="241.2">to</text>
<text x="47.9" y="245.2">304.80</text>
<text x="47.9" y="241.2">279.40</text>
<text x="74.4" y="245.2">+/- 0.30</text>
<text x="74.4" y="241.2">+/- 0.25</text>
<text x="104.4" y="245.2">+/- 0.28</text>
<text x="104.4" y="241.2">+/- 0.25</text>
<text x="134.4" y="245.2">+/- 0.15</text>
<text x="134.4" y="241.2">+/- 0.10</text>
<text x="35.1" y="249.2">304.81</text>
<text x="43.7" y="249.2">to</text>
<text x="47.9" y="249.2">330.20</text>
<text x="74.4" y="249.2">+/- 0.30</text>
<text x="104.4" y="249.2">+/- 0.30</text>
<text x="134.4" y="249.2">+/- 0.15</text>
<text x="35.1" y="257.2">355.61</text>
<text x="35.1" y="253.2">330.21</text>
<text x="43.7" y="257.2">to</text>
<text x="43.7" y="253.2">to</text>
<text x="47.9" y="257.2">381.00</text>
<text x="47.9" y="253.2">355.60</text>
<text x="74.4" y="257.2">+/- 0.35</text>
<text x="74.4" y="253.2">+/- 0.35</text>
<text x="104.4" y="257.2">+/- 0.36</text>
<text x="104.4" y="253.2">+/- 0.33</text>
<text x="134.4" y="257.2">+/- 0.15</text>
<text x="134.4" y="253.2">+/- 0.15</text>
<text x="35.1" y="261.2">381.01</text>
<text x="43.7" y="261.2">to</text>
<text x="47.9" y="261.2">406.40</text>
<text x="74.4" y="261.2">+/- 0.40</text>
<text x="104.4" y="261.2">+/- 0.38</text>
<text x="134.4" y="261.2">+/- 0.20</text>
<text x="35.1" y="269.2">431.81</text>
<text x="35.1" y="265.2">406.41</text>
<text x="43.7" y="269.2">to</text>
<text x="43.7" y="265.2">to</text>
<text x="47.9" y="269.2">457.20</text>
<text x="47.9" y="265.2">431.80</text>
<text x="74.4" y="269.2">+/- 0.45</text>
<text x="74.4" y="265.2">+/- 0.40</text>
<text x="104.4" y="269.2">+/- 0.43</text>
<text x="104.4" y="265.2">+/- 0.41</text>
<text x="134.4" y="269.2">+/- 0.20</text>
<text x="134.4" y="265.2">+/- 0.20</text>
<text x="41" y="273.2">ANGULAR</text>
<text x="71.8" y="273.2">+/-0.5 DEGREE</text>
<text x="101.2" y="273.2">+/- 0.5 DEGREE</text>
<text x="131.2" y="273.2">+/- 0.5 DEGREE</text>
</g>
<g font-size="2.8">
<text x="276.1" y="108.3">□135.0°</text>
<text x="276.1" y="108.3">□</text>
<text x="286.5" y="108.3">°</text>
<text x="286.6" y="111.7">□</text>
<text x="286.6" y="111.7">□135.0°</text>
<text x="297" y="111.7">°</text>
<text x="273.7" y="119.7">□135.0°</text>
<text x="273.7" y="119.7">□</text>
<text x="284.1" y="119.7">°</text>
<text x="280.8" y="123.9">□</text>
<text x="280.8" y="123.9">□135.0°</text>
<text x="291.2" y="123.9">°</text>
<text x="326.8" y="250">FRAMEWORK</text>
<text x="329.3" y="253">DESKTOP</text>
</g>
<g font-size="2.6">
<text x="320.4" y="23.5">REV</text>
<text x="327.6" y="23.5">DESCRIPTION OF CHANGE</text>
<text x="368.2" y="23.5">REV BY</text>
<text x="385" y="23.5">DATE</text>
<text x="331.6" y="257.5">MODEL</text>
<text x="379.1" y="263.5">1.000 mm</text>
<text x="388.5" y="260.5">UNIT</text>
<text x="348.5" y="272.5">SIZE</text>
<text x="350.2" y="275.5">A3</text>
<text x="361.1" y="275.5">3</text>
<text x="363.6" y="272.5">SHEET</text>
<text x="366.2" y="275.5">OF</text>
<text x="373" y="275.5">3</text>
<text x="383" y="275.5">0</text>
<text x="391" y="275.5">0</text>
</g>
<g font-size="2">
<text x="349" y="248.3">DESIGNED BY</text>
<text x="373" y="248.3">DRAWN BY</text>
<text x="349" y="254.3">CHECKED BY</text>
<text x="373" y="254.3">APPROVED BY</text>
<text x="349" y="260.3">ISSUED DATE</text>
<text x="365.8" y="263.3">Feb-19-25</text>
<text x="380.7" y="260.3">SCALE</text>
<text x="349" y="266.3">DRAWING FILE NAME</text>
</g>
<g font-size="1.4">
<text x="325.4" y="261.6">THIRD ANGLE PROJECTION</text>
<text x="380.1" y="272.1">REVISION</text>
<text x="388.6" y="272.1">VERSION</text>
</g>
<g font-size="1.3">
<text x="305.2" y="248.8">UNLESS</text>
<text x="306.2" y="250.3">TOLERANCE</text>
<text x="312" y="248.8">SPECIFIED</text>
<text x="315.9" y="250.3">ARE:</text>
<text x="302.8" y="257">300</text>
<text x="306.6" y="254">300 ABOVE :</text>
<text x="307.9" y="257">X</text>
<text x="311.5" y="257">150 :</text>
<text x="318.9" y="254">0.20</text>
<text x="318.9" y="257">0.15</text>
<text x="302.7" y="260">150</text>
<text x="303.5" y="263">50</text>
<text x="308.2" y="260">X</text>
<text x="308.2" y="263">X</text>
<text x="312.1" y="260">50 :</text>
<text x="312.1" y="263">20 :</text>
<text x="318.9" y="260">0.10</text>
<text x="318.9" y="263">0.075</text>
<text x="305.8" y="266">20mm BELOW :</text>
<text x="309" y="269">ANGLES :</text>
<text x="318.9" y="266">0.05</text>
<text x="318.9" y="269">1</text>
<text x="303.5" y="275">CONCENTRICITY :</text>
<text x="307.4" y="272">FLATNESS :</text>
<text x="318.9" y="275">0.05</text>
<text x="320.2" y="272">0.20</text>
</g>
</svg>
